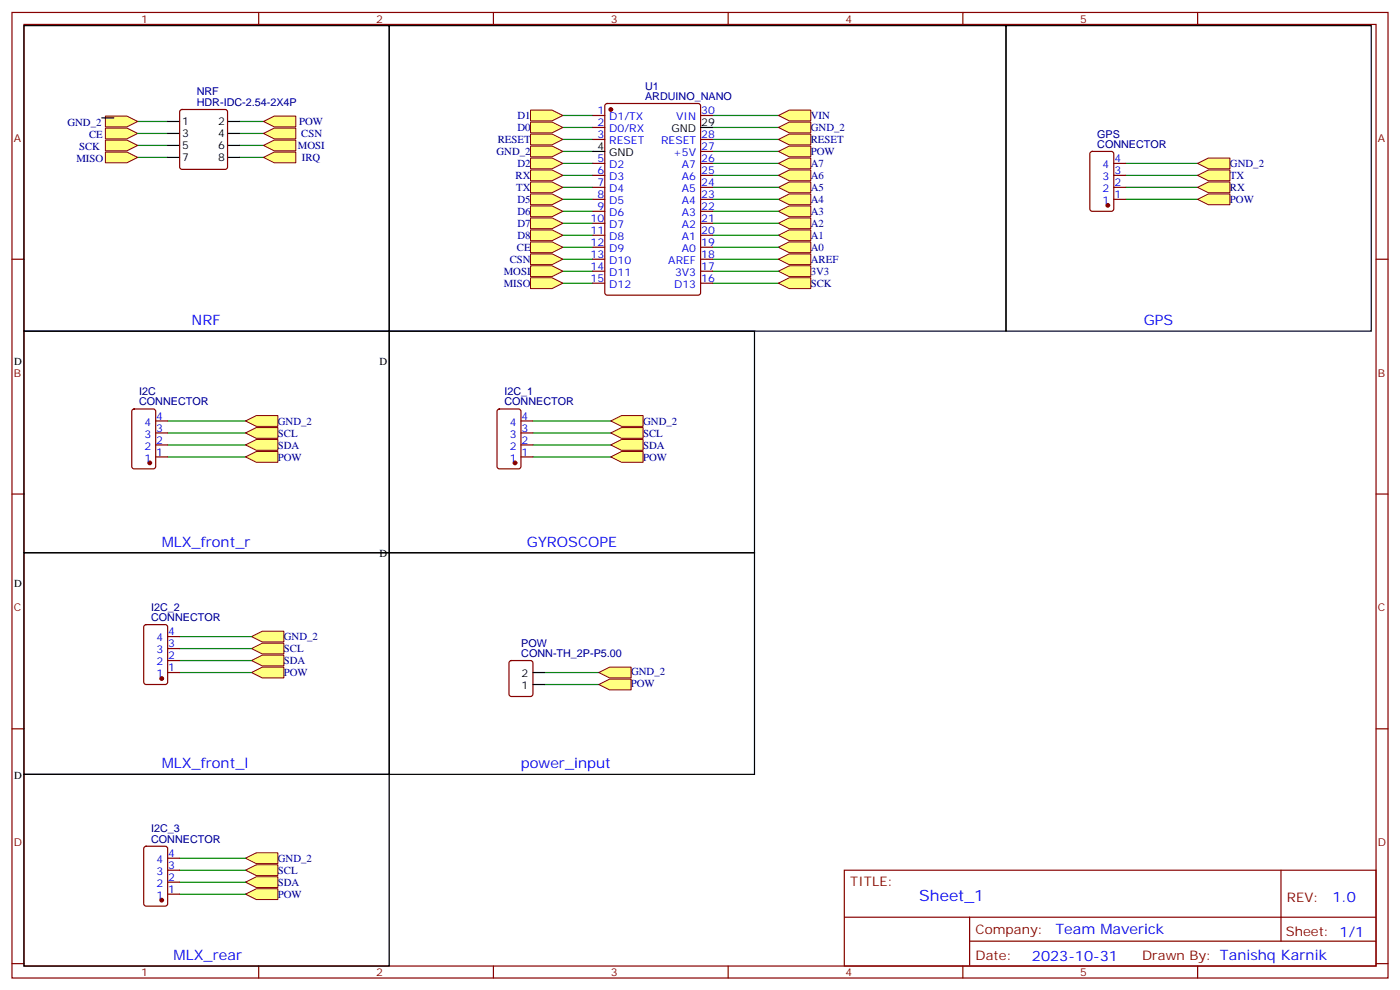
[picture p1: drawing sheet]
<svg xmlns="http://www.w3.org/2000/svg" width="412mm" height="292mm" viewBox="0 0 412 292" stroke-linecap="round" stroke-linejoin="round" font-family="sans-serif">
<g fill="none" stroke="#870000" stroke-width=".35">
<path d="M3.5 3.7h405.4v284.3h-405.4zM7.1 7.2h398.2v277.3h-398.2zM76.2 3.7v3.5M145.3 3.7v3.5M214.5 3.7v3.5M283.6 3.7v3.5M352.8 3.7v3.5M3.5 76.3h3.6M405.3 76.3h3.6M3.5 145.5h3.6M405.3 145.5h3.6M3.5 214.6h3.6"/>
<path d="M405.3 214.6h3.6M248.7 256.3h156.6v28.2h-156.6zM377.3 256.3v20.9M248.7 270.1h156.5M285.6 277.2h119.6M285.6 270.1v14.1M3.5 283.8h3.6M76.2 284.5v3.5M145.3 284.5v3.5M214.5 284.5v3.5M283.6 284.5v3.5M352.8 284.5v3.5"/>
<path d="M405.3 283.8h3.6"/>
</g>
<g fill="none" stroke="#008700" stroke-width=".35">
<path d="M40.6 35.8h8.8M70.6 35.8h7M70.6 39.3h7M165.8 37.5h8.8M165.8 34h8.8M209.9 37.5h19.4M209.9 34h19.4M40.6 42.8h8.8M40.6 46.4h8.8M70.6 42.8h7M70.6 46.4h7M165.8 41.1h8.8"/>
<path d="M165.8 44.6h8.8M165.8 48.1h8.8M165.8 51.6h8.8M165.8 58.7h8.8M165.8 55.2h8.8M209.9 41.1h19.4M209.9 44.6h19.4M209.9 48.1h19.4M209.9 51.6h19.4M331.6 48.1h21.2M331.6 51.6h21.2M331.6 58.7h21.2"/>
<path d="M331.6 55.2h21.2M165.8 76.3h8.8M165.8 69.3h8.8M165.8 65.8h8.8M165.8 62.2h8.8M165.8 79.9h8.8M165.8 72.8h8.8M209.9 76.3h19.4M165.8 83.4h8.8M209.9 83.4h19.4M49.4 124h22.9M49.4 127.5h22.9"/>
<path d="M49.4 131h22.9M49.4 134.5h22.9M160.5 198h15.9M160.5 201.6h15.9"/>
</g>
<path d="M7.1 7.5h107.6v90h-107.6zM114.7 7.5h181.6v90h-181.6zM296.3 7.5h107.6v90h-107.6z" fill="none" stroke="#000" stroke-width=".35"/>
<g fill="#ffff80" stroke="#800000" stroke-width=".29">
<path d="M176.4 198l3.2-1.5h6.3v3.1h-6.3z"/>
<path d="M176.4 201.6l3.2-1.6h6.3v3.2h-6.3z"/>
<path d="M31 34.2h6.4l3.2 1.6-3.2 1.6h-6.4z"/>
<path d="M31 37.7h6.4l3.2 1.6-3.2 1.6h-6.4z"/>
<path d="M31 41.2h6.4l3.2 1.6-3.2 1.6h-6.4z"/>
<path d="M31 44.8h6.4l3.2 1.6-3.2 1.5h-6.4z"/>
<path d="M77.6 35.8l3.2-1.6h6.3v3.2h-6.3z"/>
<path d="M77.6 39.3l3.2-1.6h6.3v3.2h-6.3z"/>
<path d="M77.6 42.8l3.2-1.6h6.3v3.2h-6.3z"/>
<path d="M77.6 46.4l3.2-1.6h6.3v3.1h-6.3z"/>
<path d="M229.3 76.3l3.2-1.5h6.3v3.1h-6.3z"/>
<path d="M229.3 72.8l3.2-1.6h6.3v3.2h-6.3z"/>
<path d="M229.3 69.3l3.2-1.6h6.3v3.2h-6.3z"/>
<path d="M229.3 65.8l3.2-1.6h6.3v3.1h-6.3z"/>
<path d="M229.3 62.2l3.2-1.6h6.3v3.2h-6.3z"/>
<path d="M229.3 51.6l3.2-1.5h6.3v3.1h-6.3z"/>
<path d="M229.3 48.1l3.2-1.6h6.3v3.2h-6.3z"/>
<path d="M229.3 44.6l3.2-1.6h6.3v3.2h-6.3z"/>
<path d="M229.3 41.1l3.2-1.6h6.3v3.2h-6.3z"/>
<path d="M156.3 67.7h6.3l3.2 1.6-3.2 1.6h-6.3z"/>
<path d="M156.3 64.2h6.3l3.2 1.6-3.2 1.5h-6.3z"/>
<path d="M156.3 60.6h6.3l3.2 1.6-3.2 1.6h-6.3z"/>
<path d="M156.3 57.1h6.3l3.2 1.6-3.2 1.6h-6.3z"/>
<path d="M156.3 46.5h6.3l3.2 1.6-3.2 1.6h-6.3z"/>
<path d="M156.3 43h6.3l3.2 1.6-3.2 1.6h-6.3z"/>
<path d="M156.3 39.5h6.3l3.2 1.6-3.2 1.6h-6.3z"/>
<path d="M156.3 35.9h6.3l3.2 1.6-3.2 1.6h-6.3z"/>
<path d="M156.3 32.4h6.3l3.2 1.6-3.2 1.6h-6.3z"/>
<path d="M72.3 124l3.2-1.6h6.3v3.2h-6.3z"/>
<path d="M72.3 127.5l3.2-1.6h6.3v3.2h-6.3z"/>
<path d="M72.3 131l3.2-1.6h6.3v3.2h-6.3z"/>
<path d="M72.3 134.5l3.2-1.5h6.3v3.1h-6.3z"/>
<path d="M156.3 50.1h6.3l3.2 1.5-3.2 1.6h-6.3z"/>
<path d="M156.3 53.6h6.3l3.2 1.6-3.2 1.6h-6.3z"/>
<path d="M352.8 58.7l3.2-1.6h6.3v3.2h-6.3z"/>
<path d="M352.8 55.2l3.2-1.6h6.3v3.2h-6.3z"/>
<path d="M352.8 51.6l3.2-1.5h6.3v3.1h-6.3z"/>
<path d="M352.8 48.1l3.2-1.6h6.3v3.2h-6.3z"/>
<path d="M229.3 55.2l3.2-1.6h6.3v3.2h-6.3z"/>
<path d="M229.3 58.7l3.2-1.6h6.3v3.2h-6.3z"/>
<path d="M156.3 78.3h6.3l3.2 1.6-3.2 1.6h-6.3z"/>
<path d="M156.3 74.8h6.3l3.2 1.5-3.2 1.6h-6.3z"/>
<path d="M156.3 81.8h6.3l3.2 1.6-3.2 1.6h-6.3z"/>
<path d="M229.3 83.4l3.2-1.6h6.3v3.2h-6.3z"/>
<path d="M156.3 71.2h6.3l3.2 1.6-3.2 1.6h-6.3z"/>
<path d="M229.3 34l3.2-1.6h6.3v3.2h-6.3z"/>
<path d="M229.3 37.5l3.2-1.6h6.3v3.2h-6.3z"/>
<path d="M229.3 79.9l3.2-1.6h6.3v3.2h-6.3z"/>
</g>
<path d="M30 34.7h3.5" fill="none" stroke="#000" stroke-width=".35"/>
<g fill="#ffff80" stroke="#800000" stroke-width=".29">
<path d="M74.1 198l3.2-1.5h6.3v3.1h-6.3z"/>
<path d="M74.1 194.5l3.2-1.6h6.3v3.2h-6.3z"/>
<path d="M74.1 191l3.2-1.6h6.3v3.2h-6.3z"/>
<path d="M74.1 187.5l3.2-1.6h6.3v3.2h-6.3z"/>
</g>
<path d="M52.9 198h21.2M52.9 194.5h21.2M52.9 191h21.2M52.9 187.5h21.2" fill="none" stroke="#008700" stroke-width=".35"/>
<g fill="#ffff80" stroke="#800000" stroke-width=".29">
<path d="M72.3 263.3l3.2-1.6h6.3v3.2h-6.3z"/>
<path d="M72.3 259.8l3.2-1.6h6.3v3.2h-6.3z"/>
<path d="M72.3 256.3l3.2-1.6h6.3v3.1h-6.3z"/>
<path d="M72.3 252.7l3.2-1.6h6.3v3.2h-6.3z"/>
</g>
<path d="M157 124h22.9M157 127.5h22.9M157 131h22.9M157 134.5h22.9M52.9 259.8h19.4M52.9 256.3h19.4M52.9 252.7h19.4M52.9 263.3h19.4" fill="none" stroke="#008700" stroke-width=".35"/>
<path d="M7.1 97.5h107.6v65.3h-107.6zM114.7 97.5h107.5v65.3h-107.5zM7.1 162.8h107.6v65.2h-107.6zM7.1 228h107.6v56.5h-107.6z" fill="none" stroke="#000" stroke-width=".35"/>
<g fill="#ffff80" stroke="#800000" stroke-width=".29">
<path d="M179.9 124l3.2-1.6h6.3v3.2h-6.3z"/>
<path d="M179.9 127.5l3.2-1.6h6.3v3.2h-6.3z"/>
<path d="M179.9 131l3.2-1.6h6.3v3.2h-6.3z"/>
<path d="M179.9 134.5l3.2-1.5h6.3v3.1h-6.3z"/>
</g>
<g fill="none" stroke="#000" stroke-width=".35">
<path d="M49.4 35.8h3.5M49.4 39.3h3.5M67 35.8h3.6M67 39.3h3.6M206.4 37.5h3.5M49.4 42.8h3.5M49.4 46.4h3.5M67 42.8h3.6M67 46.4h3.6M174.6 44.6h3.6M114.7 162.8h107.5v65.2h-107.5zM157 198h3.5"/>
<path d="M157 201.6h3.5"/>
</g>
<path d="M40.6 39.3h8.8M209.9 55.2h19.4M209.9 58.7h19.4M209.9 79.9h19.4M209.9 72.8h19.4M209.9 62.2h19.4M209.9 65.8h19.4M209.9 69.3h19.4" fill="none" stroke="#008700" stroke-width=".35"/>
<g fill="none" stroke="#870000" stroke-width=".35">
<path d="M53.2 32.5l.4-.3h12.7l.5 .3 .2 .4v16.3l-.2 .5-.5 .2h-12.7l-.5-.3-.2-.4v-16.3zM174.6 34h3.6M174.6 37.5h3.6M178.4 30.7l.5-.2h26.8l.6 .4 .1 55.3-.5 .7h-27l-.7-.4v-55.3zM206.4 34h3.5M174.6 41.1h3.6M174.6 48.1h3.6M174.6 51.6h3.6M174.6 55.2h3.6M174.6 58.7h3.6M206.4 41.1h3.5M206.4 48.1h3.5"/>
<path d="M206.4 51.6h3.5M206.4 55.2h3.5M206.4 58.7h3.5M206.4 44.6h3.5M321.3 44.8l.4-.2h5.7l.6 .4 .1 16.5-.5 .7h-5.9l-.6-.4-.1-16.5zM328.1 48.1h3.5M328.1 51.6h3.5M328.1 55.2h3.5M328.1 58.7h3.5M174.6 62.2h3.6M174.6 65.8h3.6M174.6 69.3h3.6"/>
<path d="M174.6 72.8h3.6M174.6 76.3h3.6M174.6 79.9h3.6M206.4 62.2h3.5M206.4 65.8h3.5M206.4 69.3h3.5M206.4 72.8h3.5M206.4 76.3h3.5M206.4 79.9h3.5M174.6 83.4h3.6M206.4 83.4h3.5M39 120.6l.5-.2h5.7l.6 .5 .1 16.5-.5 .6-5.9 .1-.6-.5-.1-16.5z"/>
<path d="M45.9 134.5h3.5M45.9 131h3.5M45.9 127.5h3.5M45.9 124h3.5M146.6 120.6l.5-.2h5.7l.6 .5 .1 16.5-.5 .6-5.9 .1-.6-.5-.1-16.5zM153.5 134.5h3.5M153.5 131h3.5M153.5 127.5h3.5M153.5 124h3.5M42.6 184.1l.4-.2h5.7l.6 .5 .1 16.5-.5 .6-5.9 .1-.6-.5-.1-16.5zM49.4 198h3.5M49.4 194.5h3.5"/>
<path d="M49.4 191h3.5M49.4 187.5h3.5M150.2 194.7l.4-.2h5.7l.6 .5 .1 9.4-.5 .6-5.9 .1-.6-.5-.1-9.4zM42.6 249.4l.4-.2h5.7l.6 .4 .1 16.5-.5 .7h-5.9l-.6-.4-.1-16.5zM49.4 259.8h3.5M49.4 256.3h3.5M49.4 252.7h3.5M49.4 263.3h3.5"/>
</g>
<g fill="#870000" stroke="#870000" stroke-width=".35">
<circle cx="179.9" cy="32.2" r=".53"/>
<circle cx="326.3" cy="60.5" r=".53"/>
<circle cx="44.1" cy="136.3" r=".53"/>
<circle cx="151.7" cy="136.3" r=".53"/>
<circle cx="47.6" cy="199.8" r=".53"/>
<circle cx="47.6" cy="265.1" r=".53"/>
</g>
<text font-size="4.6" fill="#00f" x="270.8" y="265.3">Sheet_1</text>
<g font-size="4.2" fill="#00f">
<text x="56.4" y="95.7">NRF</text>
<text x="336.9" y="95.7">GPS</text>
<text x="47.6" y="161">MLX_front_r</text>
<text x="155.2" y="161">GYROSCOPE</text>
<text x="47.6" y="226.3">MLX_front_l</text>
<text x="153.5" y="226.3">power_input</text>
<text x="392.5" y="265.5">1.0</text>
<text x="310.9" y="275.1">Team Maverick</text>
<text x="51.2" y="282.7">MLX_rear</text>
<text x="304" y="282.9">2023-10-31</text>
</g>
<g font-size="3.9" fill="#800">
<text x="250.5" y="260.8">TITLE:</text>
<text x="379.1" y="265.5">REV:</text>
<text x="287.4" y="275">Company:</text>
<text x="378.7" y="275.7">Sheet: 1/1</text>
<text x="287.4" y="282.7">Date:</text>
<text x="336.4" y="282.8">Drawn By: Tanishq Karnik</text>
</g>
<g font-size="3.2" fill="#800">
<text x="41.6" y="6.7">1</text>
<text x="110.8" y="6.7">2</text>
<text x="179.9" y="6.7">3</text>
<text x="249.1" y="6.7">4</text>
<text x="318.2" y="6.7">5</text>
<text x="4.1" y="41.8">A</text>
<text x="405.9" y="41.8">A</text>
<text x="4.1" y="110.9">B</text>
<text x="405.9" y="110.9">B</text>
<text x="4.1" y="180.1">C</text>
<text x="405.9" y="180.1">C</text>
<text x="4.1" y="249.2">D</text>
<text x="405.9" y="249.2">D</text>
<text x="41.6" y="287.5">1</text>
<text x="110.8" y="287.5">2</text>
<text x="179.9" y="287.5">3</text>
<text x="249.1" y="287.5">4</text>
<text x="318.2" y="287.5">5</text>
</g>
<g font-size="3.2" fill="#000080">
<text x="58" y="28">NRF</text>
<text x="190" y="29.4">ARDUINO_NANO</text>
<text x="190" y="26.4">U1</text>
<text x="58" y="31.2">HDR-IDC-2.54-2X4P</text>
<text x="152.4" y="35.1">D1</text>
<text x="238.8" y="35.1">VIN</text>
<text x="19.8" y="37.1">GND_2</text>
<text x="26.2" y="40.7">CE</text>
<text x="88.1" y="36.9">POW</text>
<text x="88.7" y="40.4">CSN</text>
<text x="152.4" y="38.6">D0</text>
<text x="238.8" y="38.6">GND_2</text>
<text x="323.2" y="40.5">GPS</text>
<text x="22.5" y="47.8">MISO</text>
<text x="23.3" y="44.3">SCK</text>
<text x="87.7" y="43.9">MOSI</text>
<text x="88.9" y="47.5">IRQ</text>
<text x="146.2" y="45.7">GND_2</text>
<text x="146.6" y="42.2">RESET</text>
<text x="238.8" y="45.7">POW</text>
<text x="238.8" y="42.2">RESET</text>
<text x="323.2" y="43.5">CONNECTOR</text>
<text x="151.9" y="52.8">RX</text>
<text x="152.4" y="49.2">D2</text>
<text x="238.8" y="52.8">A6</text>
<text x="238.8" y="49.2">A7</text>
<text x="362.3" y="52.8">TX</text>
<text x="362.3" y="49.2">GND_2</text>
<text x="152.1" y="56.3">TX</text>
<text x="152.4" y="59.8">D5</text>
<text x="238.8" y="56.3">A5</text>
<text x="238.8" y="59.8">A4</text>
<text x="362.3" y="59.8">POW</text>
<text x="362.3" y="56.3">RX</text>
<text x="152.4" y="63.3">D6</text>
<text x="238.8" y="63.3">A3</text>
<text x="152.4" y="70.4">D8</text>
<text x="152.4" y="66.9">D7</text>
<text x="238.8" y="70.4">A1</text>
<text x="238.8" y="66.9">A2</text>
<text x="150.2" y="77.5">CSN</text>
<text x="152.2" y="73.9">CE</text>
<text x="238.8" y="77.5">AREF</text>
<text x="238.8" y="73.9">A0</text>
<text x="148.4" y="81">MOSI</text>
<text x="238.8" y="81">3V3</text>
<text x="148.4" y="84.5">MISO</text>
<text x="238.8" y="84.5">SCK</text>
<text x="41" y="119.4">CONNECTOR</text>
<text x="41" y="116.3">I2C</text>
<text x="148.6" y="119.4">CONNECTOR</text>
<text x="148.6" y="116.3">I2C_1</text>
<text x="81.8" y="125.1">GND_2</text>
<text x="189.4" y="125.1">GND_2</text>
<text x="81.8" y="128.6">SCL</text>
<text x="189.4" y="128.6">SCL</text>
<text x="81.8" y="132.1">SDA</text>
<text x="81.8" y="135.7">POW</text>
<text x="189.4" y="132.1">SDA</text>
<text x="189.4" y="135.7">POW</text>
<text x="44.5" y="179.8">I2C_2</text>
<text x="44.5" y="182.9">CONNECTOR</text>
<text x="83.6" y="188.6">GND_2</text>
<text x="153.6" y="190.4">POW</text>
<text x="83.6" y="195.6">SDA</text>
<text x="83.6" y="192.1">SCL</text>
<text x="153.6" y="193.5">CONN-TH_2P-P5.00</text>
<text x="83.6" y="199.2">POW</text>
<text x="185.8" y="202.4">POW</text>
<text x="185.9" y="198.9">GND_2</text>
<text x="44.5" y="245.1">I2C_3</text>
<text x="44.5" y="248.1">CONNECTOR</text>
<text x="81.8" y="257.4">SCL</text>
<text x="81.8" y="253.8">GND_2</text>
<text x="81.8" y="260.9">SDA</text>
<text x="81.8" y="264.4">POW</text>
</g>
<g font-size="3.2" fill="#00f">
<text x="176" y="33.7">1</text>
<text x="179.5" y="35.4">D1/TX</text>
<text x="199.2" y="35.4">VIN</text>
<text x="206.6" y="33.7">30</text>
<text x="176" y="37.2">2</text>
<text x="176" y="40.7">3</text>
<text x="179.5" y="38.9">D0/RX</text>
<text x="206.6" y="40.7">28</text>
<text x="176" y="47.8">5</text>
<text x="179.5" y="42.5">RESET</text>
<text x="194.7" y="42.5">RESET</text>
<text x="198.3" y="46">+5V</text>
<text x="206.6" y="47.8">26</text>
<text x="206.6" y="44.2">27</text>
<text x="328.3" y="47.8">4</text>
<text x="176" y="51.3">6</text>
<text x="179.5" y="49.5">D2</text>
<text x="179.5" y="53.1">D3</text>
<text x="200.9" y="53.1">A6</text>
<text x="200.9" y="49.5">A7</text>
<text x="206.6" y="51.3">25</text>
<text x="324.8" y="53.1">3</text>
<text x="324.8" y="49.5">4</text>
<text x="328.3" y="51.3">3</text>
<text x="176" y="54.8">7</text>
<text x="176" y="58.3">8</text>
<text x="179.5" y="56.6">D4</text>
<text x="200.9" y="56.6">A5</text>
<text x="206.6" y="58.3">23</text>
<text x="206.6" y="54.8">24</text>
<text x="324.8" y="56.6">2</text>
<text x="328.3" y="58.3">1</text>
<text x="328.3" y="54.8">2</text>
<text x="173.9" y="65.4">10</text>
<text x="176" y="61.9">9</text>
<text x="179.5" y="60.1">D5</text>
<text x="179.5" y="63.6">D6</text>
<text x="200.9" y="63.6">A3</text>
<text x="200.9" y="60.1">A4</text>
<text x="206.6" y="65.4">21</text>
<text x="206.6" y="61.9">22</text>
<text x="324.8" y="60.1">1</text>
<text x="173.9" y="68.9">11</text>
<text x="179.5" y="67.2">D7</text>
<text x="179.5" y="70.7">D8</text>
<text x="200.9" y="70.7">A1</text>
<text x="200.9" y="67.2">A2</text>
<text x="206.6" y="68.9">20</text>
<text x="173.9" y="72.5">12</text>
<text x="173.9" y="76">13</text>
<text x="179.5" y="74.2">D9</text>
<text x="179.5" y="77.8">D10</text>
<text x="196.9" y="77.8">AREF</text>
<text x="200.9" y="74.2">A0</text>
<text x="206.6" y="76">18</text>
<text x="206.6" y="72.5">19</text>
<text x="173.9" y="79.5">14</text>
<text x="173.9" y="83">15</text>
<text x="179.5" y="81.3">D11</text>
<text x="198.9" y="81.3">3V3</text>
<text x="206.6" y="83">16</text>
<text x="206.6" y="79.5">17</text>
<text x="179.5" y="84.8">D12</text>
<text x="198.6" y="84.8">D13</text>
<text x="42.5" y="125.4">4</text>
<text x="46" y="123.6">4</text>
<text x="150.1" y="125.4">4</text>
<text x="153.6" y="123.6">4</text>
<text x="42.5" y="128.9">3</text>
<text x="46" y="130.7">2</text>
<text x="46" y="127.1">3</text>
<text x="150.1" y="128.9">3</text>
<text x="153.6" y="130.7">2</text>
<text x="153.6" y="127.1">3</text>
<text x="42.5" y="136">1</text>
<text x="42.5" y="132.4">2</text>
<text x="46" y="134.2">1</text>
<text x="150.1" y="136">1</text>
<text x="150.1" y="132.4">2</text>
<text x="153.6" y="134.2">1</text>
<text x="46.1" y="188.9">4</text>
<text x="49.6" y="190.6">3</text>
<text x="49.6" y="187.1">4</text>
<text x="46.1" y="195.9">2</text>
<text x="46.1" y="192.4">3</text>
<text x="49.6" y="197.7">1</text>
<text x="49.6" y="194.2">2</text>
<text x="46.1" y="199.5">1</text>
<text x="46.1" y="257.7">3</text>
<text x="46.1" y="254.1">4</text>
<text x="49.6" y="255.9">3</text>
<text x="49.6" y="252.4">4</text>
<text x="46.1" y="261.2">2</text>
<text x="49.6" y="263">1</text>
<text x="49.6" y="259.4">2</text>
<text x="46.1" y="264.7">1</text>
</g>
<g font-size="3.2">
<text x="53.6" y="36.8">1</text>
<text x="53.6" y="40.4">3</text>
<text x="64.3" y="36.8">2</text>
<text x="64.3" y="40.4">4</text>
<text x="197.8" y="38.9">GND</text>
<text x="206.6" y="37.2">29</text>
<text x="53.6" y="43.9">5</text>
<text x="53.6" y="47.4">7</text>
<text x="64.3" y="43.9">6</text>
<text x="64.3" y="47.4">8</text>
<text x="176" y="44.2">4</text>
<text x="179.5" y="46">GND</text>
<text x="4.1" y="107.6">D</text>
<text x="111.7" y="107.6">D</text>
<text x="111.7" y="164">D</text>
<text x="4.1" y="172.8">D</text>
<text x="153.7" y="203">1</text>
<text x="153.7" y="199.5">2</text>
<text x="4.1" y="229.3">D</text>
</g>
</svg>
